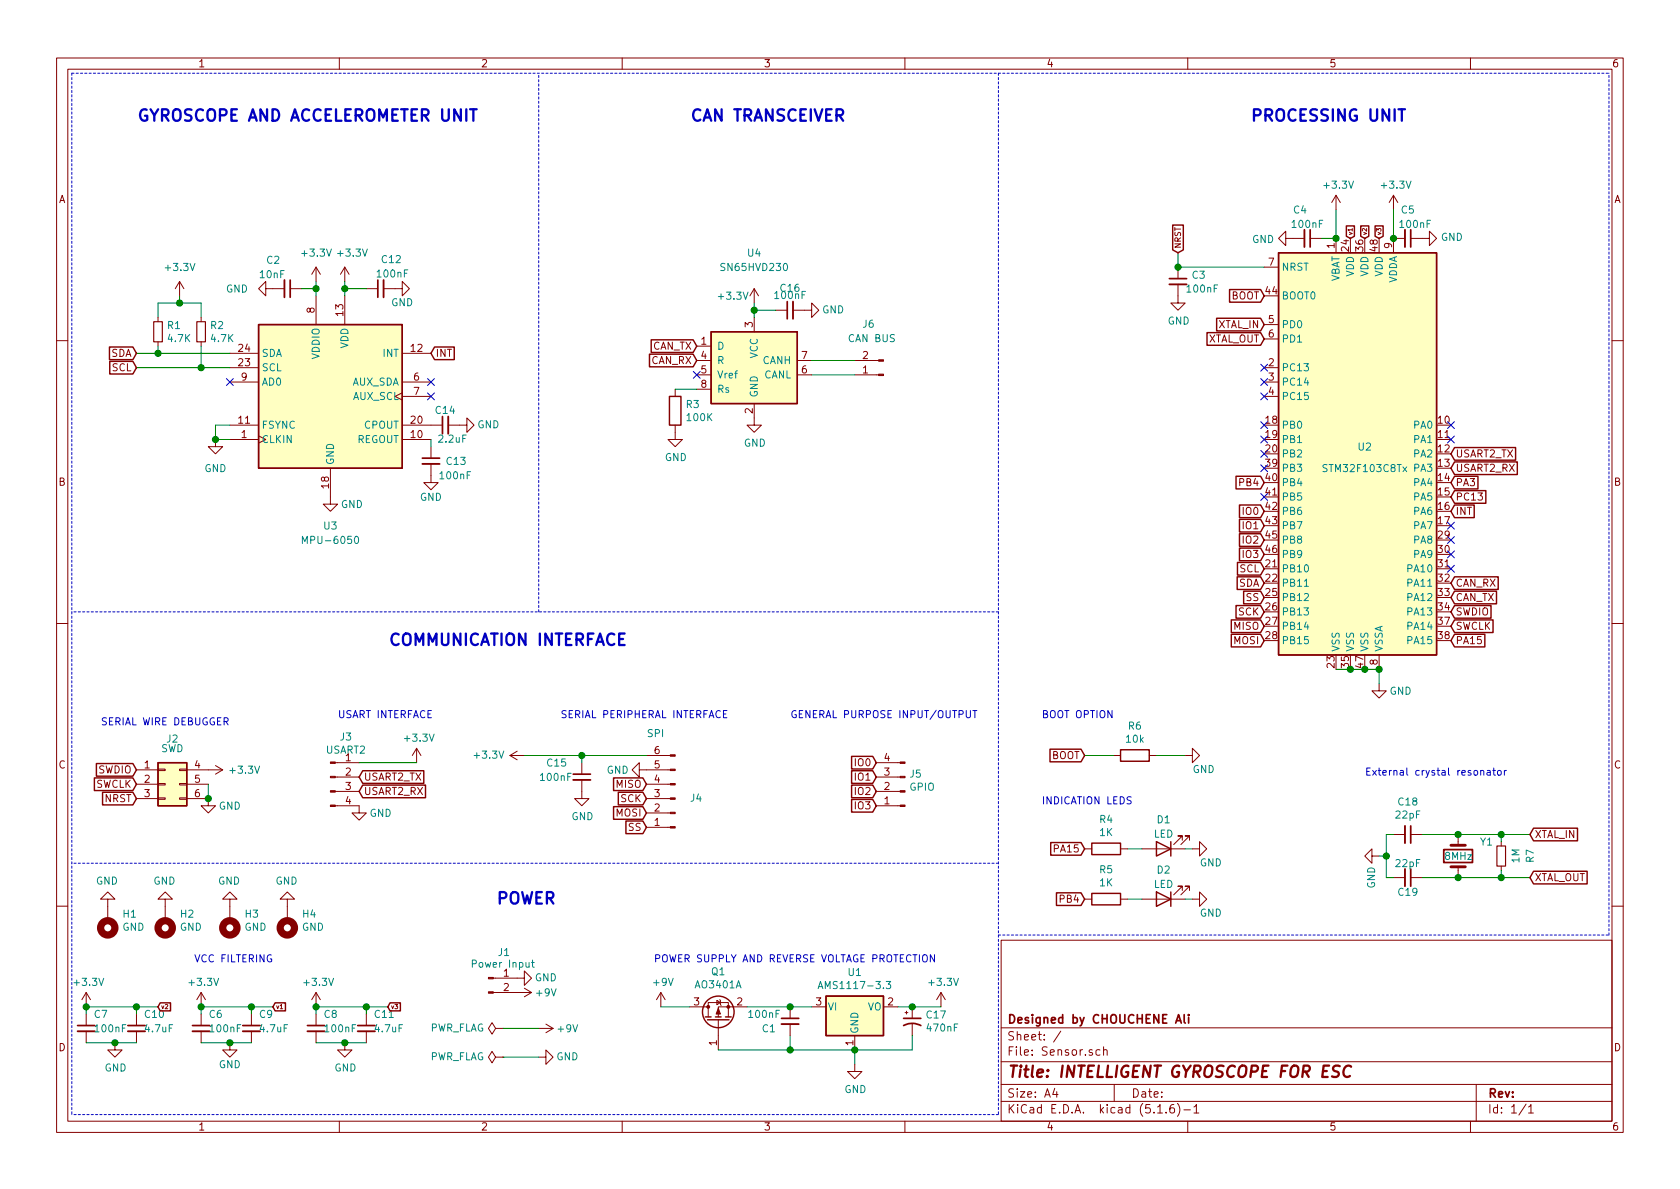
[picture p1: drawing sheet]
<svg xmlns="http://www.w3.org/2000/svg" width="297mm" height="210mm" viewBox="0 0 297 210" stroke-linecap="round" stroke-linejoin="round" font-family="sans-serif">
<g fill="none" stroke="#840000" stroke-width=".18">
<path d="M10 10.3h277v189.9h-277zM12 12.2h273v186.1h-273zM60 10.3v1.9M110 10.3v1.9M160 10.3v1.9M210 10.3v1.9M260 10.3v1.9M236.2 34.5l-.7 1.3M236.2 34.5v2.6M236.2 34.5l.8 1.3M246.4 34.5l-.8 1.3M246.4 34.5v2.6"/>
<path d="M246.4 34.5l.7 1.3M27.9 56.1v.8M31.7 49.8l-.7 1.2M31.7 49.8v2.5M31.7 49.8l.8 1.2M35.6 56.1v.8M47 51v-1.2l-1.3 1.2 1.3 1.3v-1.3h3.3M51.3 51h2M55.9 47.2l-.8 1.3M55.9 47.2v2.6M55.9 52.3v5.1M55.9 47.2l.7 1.3"/>
<path d="M61 47.2l-.8 1.3M61 47.2v2.6M61 52.3v5.1M61 47.2l.7 1.3M64.8 51h2M67.8 51h3.3v-1.2l1.3 1.2-1.3 1.3v-1.3M133.3 51v2.6M133.3 56.1v2.6M133.3 51l-.7 1.3M133.3 51l.8 1.3M137.2 54.9h2M140.2 54.9h3.3v-1.3l1.3 1.3-1.3 1.2v-1.2"/>
<path d="M208.3 50.3v3.3h1.2l-1.2 1.3-1.3-1.3h1.3M208.3 47.2v2.1M223.5 47.2h2.6M223.5 57.4h2.6M223.5 59.9h2.6M227.3 42.2v-1.3l-1.2 1.3 1.2 1.2v-1.2h3.3M231.6 42.2h2.1M236.2 42.2v2.5M248.4 42.2h-2v2.5M249.4 42.2h3.3v-1.3l1.3 1.3-1.3 1.2v-1.2M10 60.2h2M27.9 60.4v.8"/>
<path d="M35.6 60.4v.8M38.1 77.7v1.3h1.3l-1.3 1.3-1.3-1.3h1.3M40.6 65h5.1M40.6 67.6h5.1M40.6 75.2h5.1M40.6 77.7h5.1M40.6 62.5h5.1M71.1 69.5l-1.3 .6 1.3 .6M71.1 67.6h5.1M71.1 70.1h5.1M71.1 75.2h7.1M71.1 77.7h5.1"/>
<path d="M71.1 62.5h5.1M76.2 79v2M79.2 75.2h3.3v-1.3l1.3 1.3-1.3 1.2v-1.2M119.4 75.2v2.5h1.2l-1.2 1.3-1.3-1.3h1.3M119.4 68.8v1.3M123.2 63.7h2.5M123.2 66.3h2.5M123.2 61.2h2.5M123.2 68.8h2.5M133.3 71.4v3.8h1.3l-1.3 1.2-1.2-1.2h1.2M141 63.7h2.5M141 66.3h2.5"/>
<path d="M151.1 63.7h4.2M151.1 66.3h4.2M223.5 65h2.6M223.5 67.6h2.6M223.5 70.1h2.6M285 60.2h2M58.4 82.8v6.3h1.3l-1.3 1.3-1.3-1.3h1.3M76.2 82v3.3h1.3l-1.3 1.3-1.3-1.3h1.3M10 110.3h2M243.8 115.8v2.6M285 110.3h2M24.1 136.1h3.8"/>
<path d="M24.1 138.7h3.8M27.9 136h1.3v.3h-1.3zM27.9 138.6h1.3v.2h-1.3zM31.7 136h1.3v.3h-1.3zM31.7 138.6h1.3v.2h-1.3zM33 136.1h6.4M33 138.7h3.8M38.1 135.4l1.3 .7M39.4 136.1l-1.3 .8M59.3 139.9h4.2M59.3 137.4h4.2M59.3 134.9h4.2"/>
<path d="M73.7 132.3l-.8 1.3M73.7 132.3v2.6M73.7 132.3l.7 1.3M90.2 133.6h2.5M90.2 133.6l1.2 .8M91.4 132.8l-1.2 .8M102.9 137.9v3.3h1.2l-1.2 1.3-1.3-1.3h1.3M102.9 134.9v2M113 136.1v-1.2l-1.2 1.2 1.2 1.3v-1.3h5.5M114.3 138.7h4.2M114.3 133.6h4.2M154.9 139.9h4.3"/>
<path d="M154.9 137.4h4.3M154.9 134.9h4.3M196.8 133.6h1.3M203.2 133.6h1.3M209.5 133.6h1.3v-1.3l1.3 1.3-1.3 1.3v-1.3M243.8 120.9v1.3h1.3l-1.3 1.2-1.2-1.2h1.2M19 159h1.3l-1.3-1.3-1.2 1.3h1.2v3.8M24.1 141.2h3.8M27.9 141.1h1.3v.2h-1.3zM29.2 159h1.3l-1.3-1.3-1.3 1.3h1.3v3.8M31.7 141.1h1.3v.2h-1.3zM33 141.2h3.8v1.3h1.3l-1.3 1.3-1.2-1.3h1.2"/>
<path d="M40.6 159h1.3l-1.3-1.3-1.2 1.3h1.2v3.8M50.8 159h1.3l-1.3-1.3-1.3 1.3h1.3v3.8M59.3 142.5h4.2v1.3h1.3l-1.3 1.2-1.3-1.2h1.3M114.3 141.2h4.2M114.3 143.8h4.2M114.3 146.3h4.2M154.9 142.5h4.3M191.8 150.1h1.2M191.8 159h1.2M198.1 150.1h1.3M198.1 159h1.3M201.9 150.1h7.6"/>
<path d="M201.9 159h7.6M209 148.6v-.8h-.7h.7l-1.5 1.5M209 157.5v-.8h-.7h.7l-1.5 1.5M210.3 148.6v-.8h-.8h.8l-1.5 1.5M210.3 157.5v-.8h-.8h.8l-1.5 1.5M210.8 150.1h1.3v-1.3l1.3 1.3-1.3 1.3v-1.3M210.8 159h1.3v-1.3l1.3 1.3-1.3 1.3v-1.3M242.6 151.4v-1.3l-1.3 1.3 1.3 1.2v-1.2h1.2M246.4 155.2h2M246.4 147.6h2M249.4 155.2h2.1M249.4 147.6h2.1"/>
<path d="M257.8 147.6v1.9M257.8 153.3v1.9M265.4 148.8v.8M265.4 153.2v.7M10 160.2h2M15.2 175.5l-.7 1.3M15.2 175.5v2.5M15.2 179.3v2.1M15.2 175.5l.8 1.3M24.1 179.3v2.1M35.6 175.5v2.5M35.6 179.3v2.1"/>
<path d="M35.6 175.5l-.8 1.3M35.6 175.5l.7 1.3M44.4 179.3v2.1M55.9 175.5v2.5M55.9 179.3v2.1M55.9 175.5l-.8 1.3M55.9 175.5l.7 1.3M64.8 179.3v2.1M87.2 173h5.5v-1.3l1.3 1.3-1.3 1.2v-1.2M87.2 175.5h6.8M92.7 174.7l1.3 .8M94 175.5l-1.3 .8"/>
<path d="M116.8 175.5l-.7 1.3M116.8 175.5v2.5M116.8 175.5l.8 1.3M121.9 178h3.3M125.2 179.8v-2.5h3.6v2.5M126.7 176.9l.7 .4-.7 .4zM127.3 176.8l.1 .1v.8l.1 .1M132.1 178h-5.1v1.8M139.7 178v2.1M143.5 178h2.5M156.2 178h2.5M160 179.1h.5"/>
<path d="M160.3 178.8v.5M161.3 178v2.1M166.4 175.5l-.8 1.3M166.4 175.5v2.5M166.4 175.5l.7 1.3M177 166.3h108v32h-108zM285 160.2h2M15.2 182.4v2M20.3 184.4v1.3h1.3l-1.3 1.2-1.3-1.2h1.3M24.1 182.4v2M35.6 182.4v2M40.6 184.4v1.3h1.3l-1.3 1.2-1.2-1.2h1.2"/>
<path d="M44.4 182.4v2M55.9 182.4v2M60 198.3v1.9M61 184.4v1.3h1.2l-1.2 1.2-1.3-1.2h1.3M64.8 182.4v2M87.6 186.9l-.6-1-.6 1 .6 1.1 .6-1.1h1.3M87.6 181.9l-.6-1.1-.6 1.1 .6 1 .6-1h1.3M88.9 186.9h.1M88.9 181.9h.1M95.2 186.9h1.3v-1.2l1.3 1.2-1.3 1.3v-1.3M95.2 181.9h2.6M96.5 181.1l1.3 .8"/>
<path d="M97.8 181.9l-1.3 .7M110 198.3v1.9M127 180.3v5.4M139.7 181.1v2M151.1 188.2v1.3h1.3l-1.3 1.2-1.2-1.2h1.2M151.1 183.1v2.6M160 198.3v1.9M161.3 181.1v2M177 194.8h108M177 191.8h108M177 187.8h108M177 181.8h108"/>
<path d="M186.5 192.5l-.4 1h1M186.8 193v1M187.6 182.3l-1.3 2M194.5 185.7l-.4-.1-.3 .3v.6l.3 .1 .4-.1M195.1 185.7l.2-.1 .4 .1 .1 .9M195.1 185.1v1.5M197 191.8v3M204.7 196.8h.8M206.2 196.7v.1M207.5 195.3a.59 .59 0 0 0-.7 .7v.5l.2 .2 .4 .1 .2-.1 .1-.5-.2-.2-.4-.1-.3 .3M208.2 195.1a1.71 1.71 0 0 1 0 2.3M209.3 196.3h1.2"/>
<path d="M210 198.3v1.9M211.1 195.8l.4-.5v1.5M211.1 196.8h.9M260 198.3v1.9M261 191.8v6.5M269.8 195.2l-1.2 2M270.3 195.8l.4-.5v1.5M270.3 196.8h.8"/>
</g>
<path d="M238.9 188.6a.88 .88 0 0 0-1 0 .88 .88 0 0 0-.4 1 .71 .71 0 0 0 .3 .8 .71 .71 0 0 0 .9-.1" fill="none" stroke="#840000" stroke-width=".41"/>
<g fill="none" stroke="#840000" stroke-width=".3">
<path d="M51.3 49.5v3.1M66.8 49.5v3.1M139.2 53.3v3.1M206.8 49.3h3M231.6 40.6v3.1M249.4 40.6v3.1M78.2 73.7v3M74.7 81h3M101.3 136.9h3.1M249.4 146v3.1M249.4 153.7v3M255.3 150.2h5v2.3h-5z"/>
<path d="M209.4 179.4v1.3l.2 .2M210.2 179.4v.2M210.2 179.9v1M13.7 181.4h3.1M22.6 181.4h3.1M34 181.4h3.1M42.9 181.4h3.1M54.4 181.4h3M63.2 181.4h3.1M138.2 180.1h3M159.8 181.4a3.2 3.2 0 0 1 3 0M159.8 180.1h3"/>
<path d="M207.9 180.9l.5-1.5 .5 1.5M208 180.5h.7"/>
</g>
<g fill="none" stroke="#840000" stroke-width=".25">
<path d="M207.3 39.8h1.9v4.4l-.9 .5-1-.5zM238 39.9h1.5v1.9l-.7 .4-.8-.4zM240.6 39.9h1.4v1.9l-.7 .4-.7-.4zM243.1 39.9h1.5v1.9l-.8 .4-.7-.4zM45.7 57.4h25.4v25.4h-25.4zM125.7 58.7h15.3v12.7h-15.3zM213.4 58.8h9.5l.6 1.1-.6 1.2h-9.5zM215.1 56.3h7.8l.6 1.1-.6 1.1h-7.8zM217.4 51.2h5.5l.6 1.1-.6 1.1h-5.5zM226.1 44.7h27.9v71.1h-27.9zM19.4 61.4h4.1l.6 1.1-.6 1.1h-4.1zM19.4 63.9h4.1l.6 1.1-.6 1.1h-4.1z"/>
<path d="M76.8 61.4h3.5v2.2h-3.5l-.6-1.1zM114.8 62.6h7.8l.6 1.1-.6 1.2h-7.8zM115.1 60.1h7.5l.6 1.1-.6 1.1h-7.5zM118.4 70.1h2v5.1h-2zM257.2 79.1h10.8v2.3h-10.8l-.7-1.1zM218.5 84.2h4.4l.6 1.1-.6 1.2h-4.4zM218.8 99.5h4.1l.6 1.1-.6 1.1h-4.1zM219.2 96.9h3.7l.6 1.1-.6 1.2h-3.7zM219.2 91.8h3.7l.6 1.2-.6 1.1h-3.7zM219.2 89.3h3.7l.6 1.1-.6 1.1h-3.7zM219.2 94.4h3.7l.6 1.1-.6 1.1h-3.7zM257.2 89.3h3.5v2.2h-3.5l-.7-1.1z"/>
<path d="M257.2 86.8h5.5v2.2h-5.5l-.7-1.1zM257.2 84.2h4.1v2.3h-4.1l-.7-1.2zM257.2 81.7h11.1v2.2h-11.1l-.7-1.1zM217.7 112.2h5.2l.6 1.1-.6 1.1h-5.2zM217.7 109.6h5.2l.6 1.1-.6 1.2h-5.2zM218.5 107.1h4.4l.6 1.1-.6 1.1h-4.4zM218.7 102h4.2l.6 1.1-.6 1.1h-4.2zM219.9 104.5h3l.6 1.2-.6 1.1h-3zM257.2 112.2h5.3v2.2h-5.3l-.7-1.1zM257.2 109.6h6.8v2.3h-6.8l-.7-1.2zM257.2 102h7.7v2.2h-7.7l-.7-1.1zM257.2 104.5h7.4v2.3h-7.4l-.7-1.1z"/>
<path d="M257.2 107.1h6.4v2.2h-6.4l-.7-1.1zM16.7 137.6h6.8l.6 1.1-.6 1.1h-6.8zM17 135h6.5l.6 1.1-.6 1.2h-6.5zM27.9 134.9h5.1v7.6h-5.1zM64.1 138.8h11.1v2.3h-11.1l-.6-1.2zM64.1 136.3h10.8v2.2h-10.8l-.6-1.1zM108.5 137.6h5.2l.6 1.1-.6 1.1h-5.2zM150.6 136.3h3.7l.6 1.1-.6 1.1h-3.7zM150.6 133.8h3.7l.6 1.1-.6 1.1h-3.7zM150.6 138.8h3.7l.6 1.1-.6 1.2h-3.7zM185.6 132.5h5.5l.7 1.1-.7 1.1h-5.5zM198.1 132.6h5.1v2h-5.1z"/>
<path d="M18.1 140.1h5.4l.6 1.1-.6 1.1h-5.4zM108.5 142.6h5.2l.6 1.2-.6 1.1h-5.2zM109.3 140.1h4.4l.6 1.1-.6 1.1h-4.4zM110.7 145.2h3l.6 1.1-.6 1.1h-3zM150.6 141.4h3.7l.6 1.1-.6 1.1h-3.7zM185.8 149h5.3l.7 1.1-.7 1.1h-5.3zM186.8 157.9h4.3l.7 1.1-.7 1.1h-4.3zM193 158h5.1v2h-5.1zM193 149.1h5.1v2h-5.1zM204.5 148.8l2.5 1.3-2.5 1.3zM204.5 157.7l2.5 1.3-2.5 1.3zM207 148.8v2.6"/>
<path d="M207 157.7v2.6M271.1 154.1h9.5v2.2h-9.5l-.6-1.1zM271.1 146.5h7.8v2.2h-7.8l-.6-1.1zM28.3 177.3h1.8v1.5h-1.8l-.4-.8zM48.6 177.3h1.9v1.5h-1.9l-.3-.8zM69 177.3h1.8v1.5h-1.8l-.4-.8zM124.7 179.8h1M126.5 179.8h1M128.3 179.8h1M146 176.1h10.2v7h-10.2zM125.1 180.3h3.8"/>
<circle cx="127" cy="178.9" r="2.79"/>
</g>
<g fill="#ffffc2" stroke="#ffffc2" stroke-width=".18">
<path d="M27.9 134.9h5.1v7.6h-5.1z"/>
<path d="M226.1 44.7h27.9v71.1h-27.9z"/>
<path d="M125.7 58.7h15.3v12.7h-15.3z"/>
<path d="M45.7 57.4h25.4v25.4h-25.4z"/>
<path d="M146 176.1h10.2v7h-10.2z"/>
</g>
<g fill="#840000" stroke="#840000" stroke-width=".18">
<path d="M155.3 63.6h.9v.3h-.9z"/>
<path d="M155.3 66.2h.9v.2h-.9z"/>
<path d="M58.4 142.4h.9v.2h-.9z"/>
<path d="M58.4 139.8h.9v.3h-.9z"/>
<path d="M58.4 137.3h.9v.2h-.9z"/>
<path d="M58.4 134.7h.9v.3h-.9z"/>
<path d="M118.5 133.5h.9v.2h-.9z"/>
<path d="M118.5 136h.9v.3h-.9z"/>
<path d="M118.5 138.6h.9v.2h-.9z"/>
<path d="M118.5 141.1h.9v.2h-.9z"/>
<path d="M118.5 143.6h.9v.3h-.9z"/>
<path d="M118.5 146.2h.9v.2h-.9z"/>
<path d="M159.2 134.7h.8v.3h-.8z"/>
<path d="M159.2 137.3h.8v.2h-.8z"/>
<path d="M159.2 139.8h.8v.3h-.8z"/>
<path d="M159.2 142.4h.8v.2h-.8z"/>
<path d="M86.4 175.4h.8v.2h-.8z"/>
<path d="M86.4 172.8h.8v.3h-.8z"/>
<path d="M127 178.3l.4 1h-.8z"/>
<circle cx="128.8" cy="178" r=".25"/>
<circle cx="125.2" cy="178" r=".25"/>
</g>
<path d="M53.5 96.1v-1.3l.4 1 .4-1v1.3M62.8 95l.2-.2a.67 .67 0 0 1 .4 .7 .67 .67 0 0 1-.4 .6l-.3-.5zM230.6 103.7h.7M94 170.2h.5M94.2 169.8v1.1l.3 .1M144.7 174.8l.4-1.2 .4 1.2M144.8 174.5h.6M156.7 173.6h.8l-.5 .4 .4 .2 .1 .4-.3 .2-.5-.1" fill="none" stroke="#008484" stroke-width=".18"/>
<g fill="none" stroke="#840000" stroke-width=".33">
<path d="M50.3 49.5v3.1M67.8 49.5v3.1M140.2 53.3v3.1M206.8 50.3h3M230.6 40.6v3.1M248.4 40.6v3.1M79.2 73.7v3M74.7 82h3M101.3 137.9h3.1M248.4 146v3.1M248.4 153.7v3M13.7 182.4h3.1"/>
<path d="M22.6 182.4h3.1M34 182.4h3.1M42.9 182.4h3.1M54.4 182.4h3M63.2 182.4h3.1M138.2 181.1h3"/>
</g>
<path d="M27.2 56.9h1.5v3.5h-1.5zM34.8 56.9h1.5v3.5h-1.5zM264.7 149.6h1.5v3.6h-1.5z" fill="none" stroke="#840000" stroke-width=".2"/>
<path d="M256.5 149.5h2.6M256.5 153.3h2.6" fill="none" stroke="#840000" stroke-width=".51"/>
<g fill="none" stroke="#840000" stroke-width="1.3">
<circle cx="19" cy="164.1" r="1.27"/>
<circle cx="29.2" cy="164.1" r="1.27"/>
<circle cx="40.6" cy="164.1" r="1.27"/>
<circle cx="50.8" cy="164.1" r="1.27"/>
</g>
<path d="M12.7 12.9h271.8M12.7 12.9v184.2M176.5 12.9v184.2M95.2 108.2v-95.3M176.5 108.2h-163.8M176.5 152.6h-163.8M176.5 165.3h108M284.5 165.3v-152.4M176.5 197.1h-163.8" fill="none" stroke="#0000c2" stroke-width=".18" stroke-dasharray=".4 .4"/>
<g fill="none" stroke="#008400" stroke-width=".18">
<path d="M236.2 37.1v5.1h-2.5M246.4 37.1v5.1M27.9 56.1v-2.5h7.7v2.5M31.7 52.3v1.3M53.3 51h2.6M55.9 49.8v2.5M61 51h3.8M61 49.8v2.5M133.3 53.6v2.5M133.3 54.9h3.9M208.3 44.7v2.5h15.2M24.1 65h16.5"/>
<path d="M24.1 62.5h16.5M27.9 61.2v1.3M35.6 61.2v3.8M40.6 75.2h-2.5v2.5h2.5M76.2 77.7v1.3M119.4 68.8h3.8M143.5 66.3h7.6M143.5 63.7h7.6M236.2 118.4h7.6v2.5M36.8 138.7v2.5M63.5 134.9h10.2M92.7 133.6h21.6"/>
<path d="M102.9 133.6v1.3M191.8 133.6h5M204.5 133.6h5M199.4 159h2.5M199.4 150.1h2.5M209.5 159h1.3M209.5 150.1h1.3M243.8 151.4h1.3M246.4 147.6h-1.3v7.6h1.3M251.5 155.2h19M251.5 147.6h19M265.4 147.6v1.2"/>
<path d="M265.4 153.9v1.3M24.1 178v1.3M27.9 178h-12.7v1.3M44.4 178v1.3M48.3 178h-12.7v1.3M64.8 178v1.3M68.6 178h-12.7v1.3M116.8 178h5.1M132.1 178h11.4M158.7 178h7.7M15.2 184.4h8.9M35.6 184.4h8.8"/>
<path d="M55.9 184.4h8.9M88.9 181.9h6.3M88.9 186.9h6.3M139.7 183.1v2.6M151.1 185.7v2.5M161.3 183.1v2.6h-34.3"/>
</g>
<g fill="none" stroke="#0000c2" stroke-width=".18">
<path d="M127.9 126.3h.4M128.5 125.6h-.6v1.3h.6M170.8 125.6v1.1l.3 .2h.3l.2-.2v-1.1M172 125.6h.7M172.4 125.6v1.3M261.8 136.4l.2-.2 .3 .1 .1 .8M263 136.3h.4l.1 .8M263.5 136.5l-.4 .1-.2 .2 .2 .3 .4-.1M263.9 136.2h.5M264.1 135.8v1.1l.3 .2M264.8 136.4l.2-.2 .4 .2v.4l-.1 .2-.3 .1-.2-.1zM266 136.2v.9"/>
<path d="M266.3 136.2l-.2 .1-.1 .2M165.2 168.8v1.3l-.7-1.3v1.3"/>
</g>
<path d="M83.1 19.3h1.2M247.3 19.3h1.1" fill="none" stroke="#0000c2" stroke-width=".41"/>
<g fill="#008400" stroke="#008400" stroke-width=".25">
<circle cx="31.8" cy="53.6" r=".51"/>
<circle cx="40.6" cy="184.4" r=".51"/>
<circle cx="257.8" cy="147.6" r=".51"/>
<circle cx="238.8" cy="118.4" r=".51"/>
<circle cx="61" cy="51" r=".51"/>
<circle cx="151.1" cy="185.7" r=".51"/>
<circle cx="241.3" cy="118.4" r=".51"/>
<circle cx="61" cy="184.4" r=".51"/>
<circle cx="243.8" cy="118.4" r=".51"/>
<circle cx="15.2" cy="178" r=".51"/>
<circle cx="27.9" cy="62.5" r=".51"/>
<circle cx="139.7" cy="185.7" r=".51"/>
<circle cx="161.3" cy="178" r=".51"/>
<circle cx="139.7" cy="178" r=".51"/>
<circle cx="35.6" cy="65" r=".51"/>
<circle cx="245.1" cy="151.4" r=".51"/>
<circle cx="257.8" cy="155.2" r=".51"/>
<circle cx="55.9" cy="51" r=".51"/>
<circle cx="35.6" cy="178" r=".51"/>
<circle cx="246.4" cy="42.2" r=".51"/>
<circle cx="102.9" cy="133.6" r=".51"/>
<circle cx="236.2" cy="42.2" r=".51"/>
<circle cx="55.9" cy="178" r=".51"/>
<circle cx="20.3" cy="184.4" r=".51"/>
<circle cx="133.4" cy="54.9" r=".51"/>
<circle cx="38.1" cy="77.7" r=".51"/>
<circle cx="64.8" cy="178" r=".51"/>
<circle cx="208.3" cy="47.2" r=".51"/>
<circle cx="44.5" cy="178" r=".51"/>
<circle cx="265.4" cy="147.6" r=".51"/>
<circle cx="265.4" cy="155.2" r=".51"/>
<circle cx="36.8" cy="141.2" r=".51"/>
<circle cx="24.1" cy="178" r=".51"/>
</g>
<g fill="none" stroke="#000084" stroke-width=".18">
<path d="M40 66.9l1.2 1.3M41.2 66.9l-1.2 1.3M75.6 69.5l1.2 1.2M75.6 66.9l1.2 1.3M76.8 69.5l-1.2 1.2M76.8 66.9l-1.2 1.3M122.6 65.7l1.2 1.2M123.8 65.7l-1.2 1.2M222.9 74.6l1.2 1.2M222.9 77.1l1.2 1.2M222.9 79.6l1.2 1.3M222.9 64.4l1.2 1.2"/>
<path d="M222.9 66.9l1.2 1.3M222.9 69.5l1.2 1.2M224.1 74.6l-1.2 1.2M224.1 77.1l-1.2 1.2M224.1 79.6l-1.2 1.3M224.1 64.4l-1.2 1.2M224.1 66.9l-1.2 1.3M224.1 69.5l-1.2 1.2M255.9 74.6l1.2 1.2M255.9 77.1l1.2 1.2M257.1 74.6l-1.2 1.2M257.1 77.1l-1.2 1.2"/>
<path d="M222.9 82.2l1.2 1.2M222.9 87.3l1.2 1.2M224.1 82.2l-1.2 1.2M224.1 87.3l-1.2 1.2M255.9 92.3l1.2 1.3M255.9 94.9l1.2 1.2M255.9 97.4l1.2 1.2M255.9 100l1.2 1.2M257.1 92.3l-1.2 1.3M257.1 94.9l-1.2 1.2M257.1 97.4l-1.2 1.2M257.1 100l-1.2 1.2"/>
</g>
<g font-size="2.8" fill="#0000c2">
<text x="24.1" y="21.5">GYROSCOPE AND ACCELEROMETER UNIT</text>
<text x="121.9" y="21.5">CAN TRANSCEIVER</text>
<text x="221" y="21.5">PROCESSING UNIT</text>
<text x="68.6" y="114.2">COMMUNICATION INTERFACE</text>
<text x="87.6" y="159.9">POWER</text>
</g>
<text font-size="2.8" fill="#840000" x="178" y="190.5">Title: INTELLIGENT GYROSCOPE FOR ESC</text>
<g font-size="2.1" fill="#840000">
<text x="178" y="184">Sheet: /</text>
<text x="178" y="181">Designed by CHOUCHENE Ali</text>
<text x="178" y="186.7">File: Sensor.sch</text>
<text x="178" y="196.9">KiCad E.D.A. kicad (5.1.6)-1</text>
<text x="178" y="194.1">Size: A4</text>
<text x="200" y="194.1">Date:</text>
<text x="263" y="194.1">Rev:</text>
<text x="263" y="196.9">Id: 1/1</text>
</g>
<g font-size="1.8" fill="#840000">
<text x="35" y="11.9">1</text>
<text x="85" y="11.9">2</text>
<text x="135" y="11.9">3</text>
<text x="185" y="11.9">4</text>
<text x="235" y="11.9">5</text>
<text x="285" y="11.9">6</text>
<text x="10.4" y="35.9">A</text>
<text x="285.4" y="35.9">A</text>
<text x="224.3" y="47">7</text>
<text x="236" y="43.9" transform="rotate(-90 236 43.9)">1</text>
<text x="238.5" y="44.4" transform="rotate(-90 238.5 44.4)">24</text>
<text x="241" y="44.4" transform="rotate(-90 241 44.4)">36</text>
<text x="243.6" y="44.4" transform="rotate(-90 243.6 44.4)">48</text>
<text x="246.1" y="43.9" transform="rotate(-90 246.1 43.9)">9</text>
<text x="217.6" y="53">BOOT</text>
<text x="223.8" y="52.1">44</text>
<text x="55.6" y="55.3" transform="rotate(-90 55.6 55.3)">8</text>
<text x="60.7" y="55.8" transform="rotate(-90 60.7 55.8)">13</text>
<text x="133.1" y="57.9" transform="rotate(-90 133.1 57.9)">3</text>
<text x="215.4" y="58">XTAL_IN</text>
<text x="224.3" y="57.1">5</text>
<text x="224.3" y="59.7">6</text>
<text x="19.6" y="63.1">SDA</text>
<text x="19.8" y="65.7">SCL</text>
<text x="42.2" y="64.8">23</text>
<text x="42.2" y="62.2">24</text>
<text x="72.7" y="62.2">12</text>
<text x="77" y="63.1">INT</text>
<text x="115.1" y="64.4">CAN_RX</text>
<text x="115.3" y="61.8">CAN_TX</text>
<text x="124" y="61">1</text>
<text x="124" y="63.5">4</text>
<text x="141.8" y="63.5">7</text>
<text x="152.6" y="63.5">2</text>
<text x="213.4" y="60.6">XTAL_OUT</text>
<text x="224.3" y="64.8">2</text>
<text x="42.7" y="67.3">9</text>
<text x="73.2" y="67.3">6</text>
<text x="73.2" y="69.8">7</text>
<text x="124" y="66">5</text>
<text x="124" y="68.6">8</text>
<text x="141.8" y="66">6</text>
<text x="152.6" y="66">1</text>
<text x="224.3" y="67.3">3</text>
<text x="224.3" y="69.8">4</text>
<text x="42.2" y="74.9">11</text>
<text x="42.7" y="77.5">1</text>
<text x="72.7" y="77.5">10</text>
<text x="72.7" y="74.9">20</text>
<text x="133.1" y="73.1" transform="rotate(-90 133.1 73.1)">2</text>
<text x="223.8" y="74.9">18</text>
<text x="223.8" y="77.5">19</text>
<text x="254.3" y="74.9">10</text>
<text x="254.3" y="77.5">11</text>
<text x="223.8" y="80">20</text>
<text x="223.8" y="82.5">39</text>
<text x="254.3" y="80">12</text>
<text x="254.3" y="82.5">13</text>
<text x="257.3" y="80.9">USART2_TX</text>
<text x="257.3" y="83.4">USART2_RX</text>
<text x="10.4" y="85.9">B</text>
<text x="58.2" y="86.3" transform="rotate(-90 58.2 86.3)">18</text>
<text x="219.3" y="86">PB4</text>
<text x="223.8" y="85.1">40</text>
<text x="223.8" y="87.6">41</text>
<text x="254.3" y="85.1">14</text>
<text x="254.3" y="87.6">15</text>
<text x="257.3" y="88.5">PC13</text>
<text x="257.3" y="86">PA3</text>
<text x="285.4" y="85.9">B</text>
<text x="219.9" y="93.6">IO1</text>
<text x="219.9" y="91.1">IO0</text>
<text x="223.8" y="90.2">42</text>
<text x="223.8" y="92.7">43</text>
<text x="223.8" y="95.2">45</text>
<text x="254.3" y="90.2">16</text>
<text x="254.3" y="92.7">17</text>
<text x="254.3" y="95.2">29</text>
<text x="257.3" y="91.1">INT</text>
<text x="219.2" y="101.2">SCL</text>
<text x="219.9" y="98.7">IO3</text>
<text x="219.9" y="96.1">IO2</text>
<text x="223.8" y="100.3">21</text>
<text x="223.8" y="97.8">46</text>
<text x="254.3" y="100.3">31</text>
<text x="254.3" y="97.8">30</text>
<text x="219" y="103.8">SDA</text>
<text x="220.4" y="106.3">SS</text>
<text x="223.8" y="102.9">22</text>
<text x="223.8" y="105.4">25</text>
<text x="223.8" y="107.9">26</text>
<text x="254.3" y="102.9">32</text>
<text x="254.3" y="105.4">33</text>
<text x="254.3" y="107.9">34</text>
<text x="257.3" y="103.8">CAN_RX</text>
<text x="257.3" y="106.3">CAN_TX</text>
<text x="218.2" y="113.9">MOSI</text>
<text x="218.2" y="111.4">MISO</text>
<text x="219" y="108.8">SCK</text>
<text x="223.8" y="110.5">27</text>
<text x="223.8" y="113">28</text>
<text x="254.3" y="110.5">37</text>
<text x="254.3" y="113">38</text>
<text x="257.3" y="113.9">PA15</text>
<text x="257.3" y="111.4">SWCLK</text>
<text x="257.3" y="108.8">SWDIO</text>
<text x="236" y="118.1" transform="rotate(-90 236 118.1)">23</text>
<text x="238.5" y="118.1" transform="rotate(-90 238.5 118.1)">35</text>
<text x="241" y="118.1" transform="rotate(-90 241 118.1)">47</text>
<text x="243.6" y="117.6" transform="rotate(-90 243.6 117.6)">8</text>
<text x="10.4" y="135.9">C</text>
<text x="17.3" y="136.8">SWDIO</text>
<text x="25.6" y="135.9">1</text>
<text x="34.4" y="135.9">4</text>
<text x="61.1" y="134.6">1</text>
<text x="61.1" y="137.2">2</text>
<text x="115.7" y="135.9">5</text>
<text x="115.7" y="133.3">6</text>
<text x="151.3" y="135.5">IO0</text>
<text x="156.4" y="137.2">3</text>
<text x="156.4" y="134.6">4</text>
<text x="185.9" y="134.2">BOOT</text>
<text x="285.4" y="135.9">C</text>
<text x="16.9" y="139.3">SWCLK</text>
<text x="18.5" y="141.9">NRST</text>
<text x="25.6" y="138.4">2</text>
<text x="25.6" y="141">3</text>
<text x="34.4" y="138.4">5</text>
<text x="34.4" y="141">6</text>
<text x="61.1" y="139.7">3</text>
<text x="61.1" y="142.2">4</text>
<text x="64.3" y="140.6">USART2_RX</text>
<text x="64.3" y="138">USART2_TX</text>
<text x="109" y="139.3">MISO</text>
<text x="109.8" y="141.9">SCK</text>
<text x="115.7" y="143.5">2</text>
<text x="115.7" y="141">3</text>
<text x="115.7" y="138.4">4</text>
<text x="151.3" y="138">IO1</text>
<text x="151.3" y="140.6">IO2</text>
<text x="151.3" y="143.1">IO3</text>
<text x="156.4" y="142.2">1</text>
<text x="156.4" y="139.7">2</text>
<text x="109" y="144.4">MOSI</text>
<text x="111.2" y="146.9">SS</text>
<text x="115.7" y="146">1</text>
<text x="271.3" y="148.2">XTAL_IN</text>
<text x="186.6" y="150.7">PA15</text>
<text x="271.3" y="155.8">XTAL_OUT</text>
<text x="187.6" y="159.6">PB4</text>
<text x="89.1" y="172.7">1</text>
<text x="89.1" y="175.3">2</text>
<text x="122.7" y="177.8">3</text>
<text x="130.3" y="177.8">2</text>
<text x="144.3" y="177.8">3</text>
<text x="157" y="177.8">2</text>
<text x="10.4" y="185.9">D</text>
<text x="126.7" y="184.9" transform="rotate(-90 126.7 184.9)">1</text>
<text x="150.9" y="184.9" transform="rotate(-90 150.9 184.9)">1</text>
<text x="285.4" y="185.9">D</text>
<text x="35" y="199.9">1</text>
<text x="85" y="199.9">2</text>
<text x="135" y="199.9">3</text>
<text x="185" y="199.9">4</text>
<text x="235" y="199.9">5</text>
<text x="285" y="199.9">6</text>
</g>
<g font-size="1.8" fill="#008484">
<text x="234.3" y="33.4">+3.3V</text>
<text x="244.4" y="33.4">+3.3V</text>
<text x="228.6" y="40.3">100nF</text>
<text x="228.8" y="37.8">C4</text>
<text x="247.6" y="40.3">100nF</text>
<text x="247.8" y="37.8">C5</text>
<text x="29.4" y="47.9">+3.3V</text>
<text x="47.2" y="46.7">C2</text>
<text x="53.5" y="45.4">+3.3V</text>
<text x="59.9" y="45.4">+3.3V</text>
<text x="67.6" y="46.5">C12</text>
<text x="127.8" y="47.9">SN65HVD230</text>
<text x="132.2" y="45.4">U4</text>
<text x="221.4" y="43">GND</text>
<text x="226.6" y="47.9">NRST</text>
<text x="254.8" y="42.6">GND</text>
<text x="40" y="51.7">GND</text>
<text x="46.1" y="49.2">10nF</text>
<text x="66.8" y="49.1">100nF</text>
<text x="127.2" y="53">+3.3V</text>
<text x="137.1" y="52.9">100nF</text>
<text x="138" y="51.6">C16</text>
<text x="210" y="51.7">100nF</text>
<text x="210.8" y="49.3">C3</text>
<text x="226.6" y="53">BOOT0</text>
<text x="236.9" y="50" transform="rotate(-90 236.9 50)">VBAT</text>
<text x="239.4" y="48.9" transform="rotate(-90 239.4 48.9)">VDD</text>
<text x="241.9" y="48.9" transform="rotate(-90 241.9 48.9)">VDD</text>
<text x="244.5" y="48.9" transform="rotate(-90 244.5 48.9)">VDD</text>
<text x="247" y="50.2" transform="rotate(-90 247 50.2)">VDDA</text>
<text x="29.6" y="58.2">R1</text>
<text x="37.3" y="58.2">R2</text>
<text x="69.2" y="54.1">GND</text>
<text x="145.4" y="55.4">GND</text>
<text x="152.6" y="58">J6</text>
<text x="206.5" y="57.4">GND</text>
<text x="226.6" y="58">PD0</text>
<text x="29.8" y="60.5">4.7K</text>
<text x="37.4" y="60.5">4.7K</text>
<text x="46.2" y="65.7">SCL</text>
<text x="46.2" y="63.1">SDA</text>
<text x="56.5" y="63.5" transform="rotate(-90 56.5 63.5)">VDDIO</text>
<text x="61.6" y="61.6" transform="rotate(-90 61.6 61.6)">VDD</text>
<text x="67.8" y="63.1">INT</text>
<text x="126.7" y="61.8">D</text>
<text x="126.7" y="64.4">R</text>
<text x="134" y="63.4" transform="rotate(-90 134 63.4)">VCC</text>
<text x="134.8" y="64.4">CANH</text>
<text x="150.1" y="60.5">CAN BUS</text>
<text x="226.6" y="65.7">PC13</text>
<text x="226.6" y="60.6">PD1</text>
<text x="46.2" y="68.2">AD0</text>
<text x="62.2" y="68.2">AUX_SDA</text>
<text x="62.4" y="70.7">AUX_SCL</text>
<text x="126.7" y="66.9">Vref</text>
<text x="126.7" y="69.5">Rs</text>
<text x="134" y="70.4" transform="rotate(-90 134 70.4)">GND</text>
<text x="135.1" y="66.9">CANL</text>
<text x="226.6" y="68.2">PC14</text>
<text x="226.6" y="70.7">PC15</text>
<text x="46.2" y="75.8">FSYNC</text>
<text x="64.4" y="75.8">CPOUT</text>
<text x="77.1" y="73.2">C14</text>
<text x="84.4" y="75.7">GND</text>
<text x="121.4" y="72.2">R3</text>
<text x="121.6" y="74.5">100K</text>
<text x="226.6" y="75.8">PB0</text>
<text x="250.1" y="75.8">PA0</text>
<text x="36.1" y="83.5">GND</text>
<text x="46.2" y="78.4">CLKIN</text>
<text x="59.1" y="82.3" transform="rotate(-90 59.1 82.3)">GND</text>
<text x="63" y="78.4">REGOUT</text>
<text x="77.7" y="78.3">2.2uF</text>
<text x="79" y="82.2">C13</text>
<text x="117.6" y="81.5">GND</text>
<text x="131.5" y="79">GND</text>
<text x="226.6" y="78.4">PB1</text>
<text x="226.6" y="80.9">PB2</text>
<text x="226.6" y="83.4">PB3</text>
<text x="234.3" y="83.5">STM32F103C8Tx</text>
<text x="240.2" y="79.7">U2</text>
<text x="250.1" y="78.4">PA1</text>
<text x="250.1" y="80.9">PA2</text>
<text x="250.1" y="83.4">PA3</text>
<text x="60.3" y="89.8">GND</text>
<text x="74.2" y="88.6">GND</text>
<text x="77.9" y="84.8">100nF</text>
<text x="226.6" y="86">PB4</text>
<text x="226.6" y="88.5">PB5</text>
<text x="250.1" y="86">PA4</text>
<text x="250.1" y="88.5">PA5</text>
<text x="57.3" y="93.6">U3</text>
<text x="226.6" y="91.1">PB6</text>
<text x="226.6" y="93.6">PB7</text>
<text x="250.1" y="91.1">PA6</text>
<text x="250.1" y="93.6">PA7</text>
<text x="54.2" y="96.2">MPU-6050</text>
<text x="226.6" y="101.2">PB10</text>
<text x="226.6" y="96.1">PB8</text>
<text x="226.6" y="98.7">PB9</text>
<text x="249.1" y="101.2">PA10</text>
<text x="250.1" y="96.1">PA8</text>
<text x="250.1" y="98.7">PA9</text>
<text x="226.6" y="103.8">PB11</text>
<text x="226.6" y="106.3">PB12</text>
<text x="249.1" y="103.8">PA11</text>
<text x="249.1" y="106.3">PA12</text>
<text x="226.6" y="108.8">PB13</text>
<text x="226.6" y="111.4">PB14</text>
<text x="226.6" y="113.9">PB15</text>
<text x="249.1" y="108.8">PA13</text>
<text x="249.1" y="111.4">PA14</text>
<text x="249.1" y="113.9">PA15</text>
<text x="236.9" y="115.3" transform="rotate(-90 236.9 115.3)">VSS</text>
<text x="239.4" y="115.3" transform="rotate(-90 239.4 115.3)">VSS</text>
<text x="241.9" y="115.3" transform="rotate(-90 241.9 115.3)">VSS</text>
<text x="244.5" y="115.3" transform="rotate(-90 244.5 115.3)">VSSA</text>
<text x="245.7" y="122.9">GND</text>
<text x="29.5" y="131.3">J2</text>
<text x="60.2" y="131">J3</text>
<text x="71.7" y="131.2">+3.3V</text>
<text x="114.7" y="130.3">SPI</text>
<text x="199.2" y="131.3">10k</text>
<text x="199.5" y="129">R6</text>
<text x="28.4" y="133">SWD</text>
<text x="40.8" y="136.8">+3.3V</text>
<text x="57.6" y="133.3">USART2</text>
<text x="84" y="134.2">+3.3V</text>
<text x="96.8" y="135.6">C15</text>
<text x="107.3" y="136.8">GND</text>
<text x="160.9" y="137.5">J5</text>
<text x="210.9" y="136.7">GND</text>
<text x="38.7" y="143.2">GND</text>
<text x="95.7" y="138.1">100nF</text>
<text x="122.1" y="141.8">J4</text>
<text x="160.8" y="139.8">GPIO</text>
<text x="247.3" y="142.4">C18</text>
<text x="65.4" y="144.4">GND</text>
<text x="101" y="145">GND</text>
<text x="194.5" y="145.5">R4</text>
<text x="194.5" y="147.8">1K</text>
<text x="204" y="148.1">LED</text>
<text x="204.6" y="145.6">D1</text>
<text x="246.9" y="144.7">22pF</text>
<text x="261.8" y="149.5">Y1</text>
<text x="194.5" y="154.4">R5</text>
<text x="204.6" y="154.5">D2</text>
<text x="212.1" y="153.2">GND</text>
<text x="246.9" y="153.3">22pF</text>
<text x="255.5" y="152.1">8MHz</text>
<text x="268.7" y="152.6" transform="rotate(-90 268.7 152.6)">1M</text>
<text x="271.2" y="152.5" transform="rotate(-90 271.2 152.5)">R7</text>
<text x="17" y="156.4">GND</text>
<text x="27.1" y="156.4">GND</text>
<text x="38.6" y="156.4">GND</text>
<text x="48.7" y="156.4">GND</text>
<text x="194.5" y="156.7">1K</text>
<text x="204" y="157">LED</text>
<text x="243.1" y="157.1" transform="rotate(-90 243.1 157.1)">GND</text>
<text x="247.3" y="158.4">C19</text>
<text x="21.6" y="164.6">GND</text>
<text x="21.8" y="162.3">H1</text>
<text x="31.8" y="164.6">GND</text>
<text x="32" y="162.3">H2</text>
<text x="43.2" y="164.6">GND</text>
<text x="43.4" y="162.3">H3</text>
<text x="53.4" y="164.6">GND</text>
<text x="53.6" y="162.3">H4</text>
<text x="212.1" y="162.1">GND</text>
<text x="83.8" y="171.1">Power Input</text>
<text x="88.1" y="169.1">J1</text>
<text x="94.6" y="173.5">GND</text>
<text x="125.8" y="172.5">Q1</text>
<text x="150" y="172.6">U1</text>
<text x="13.3" y="174.3">+3.3V</text>
<text x="33.6" y="174.3">+3.3V</text>
<text x="53.9" y="174.3">+3.3V</text>
<text x="94.9" y="176.2">+9V</text>
<text x="115.6" y="174.3">+9V</text>
<text x="123" y="174.8">AO3401A</text>
<text x="145.7" y="174.9">AMS1117-3.3</text>
<text x="146.3" y="178.7">VI</text>
<text x="153.4" y="178.7">VO</text>
<text x="164.4" y="174.3">+3.3V</text>
<text x="16.7" y="180">C7</text>
<text x="17" y="182.5">100nF</text>
<text x="25.7" y="180">C10</text>
<text x="25.8" y="182.5">4.7uF</text>
<text x="37" y="180">C6</text>
<text x="37.3" y="182.5">100nF</text>
<text x="45.9" y="180">C9</text>
<text x="46.1" y="182.5">4.7uF</text>
<text x="57.4" y="180">C8</text>
<text x="57.6" y="182.5">100nF</text>
<text x="66.3" y="180">C11</text>
<text x="66.4" y="182.5">4.7uF</text>
<text x="75.9" y="182.4">PWR_FLAG</text>
<text x="98.7" y="182.5">+9V</text>
<text x="132.5" y="180">100nF</text>
<text x="134.8" y="182.5">C1</text>
<text x="151.8" y="182.9" transform="rotate(-90 151.8 182.9)">GND</text>
<text x="163.9" y="180.1">C17</text>
<text x="164.1" y="182.4">470nF</text>
<text x="18.5" y="189.5">GND</text>
<text x="38.7" y="188.9">GND</text>
<text x="59.1" y="189.5">GND</text>
<text x="75.9" y="187.5">PWR_FLAG</text>
<text x="98.4" y="187.5">GND</text>
<text x="149.3" y="193.3">GND</text>
</g>
<g font-size="1.8" fill="#0000c2">
<text x="17.8" y="128.3">SERIAL WIRE DEBUGGER</text>
<text x="59.7" y="127">USART INTERFACE</text>
<text x="99.1" y="127">SERIAL PERIPHERAL INTERFACE</text>
<text x="139.7" y="127">GENERAL PURPOSE INPUT/OUTPUT</text>
<text x="184.1" y="127">BOOT OPTION</text>
<text x="241.3" y="137.2">External crystal resonator</text>
<text x="184.1" y="142.2">INDICATION LEDS</text>
<text x="34.3" y="170.2">VCC FILTERING</text>
<text x="115.6" y="170.2">POWER SUPPLY AND REVERSE VOLTAGE PROTECTION</text>
</g>
<text font-size="1.4" fill="#840000" x="208.8" y="44" transform="rotate(-90 208.8 44)">NRST</text>
<g font-size="1.1" fill="#840000">
<text x="239.1" y="41.7" transform="rotate(-90 239.1 41.7)">v1</text>
<text x="241.7" y="41.7" transform="rotate(-90 241.7 41.7)">v2</text>
<text x="244.2" y="41.7" transform="rotate(-90 244.2 41.7)">v3</text>
<text x="28.4" y="178.4">v2</text>
<text x="48.8" y="178.4">v1</text>
<text x="69.1" y="178.4">v3</text>
</g>
</svg>
